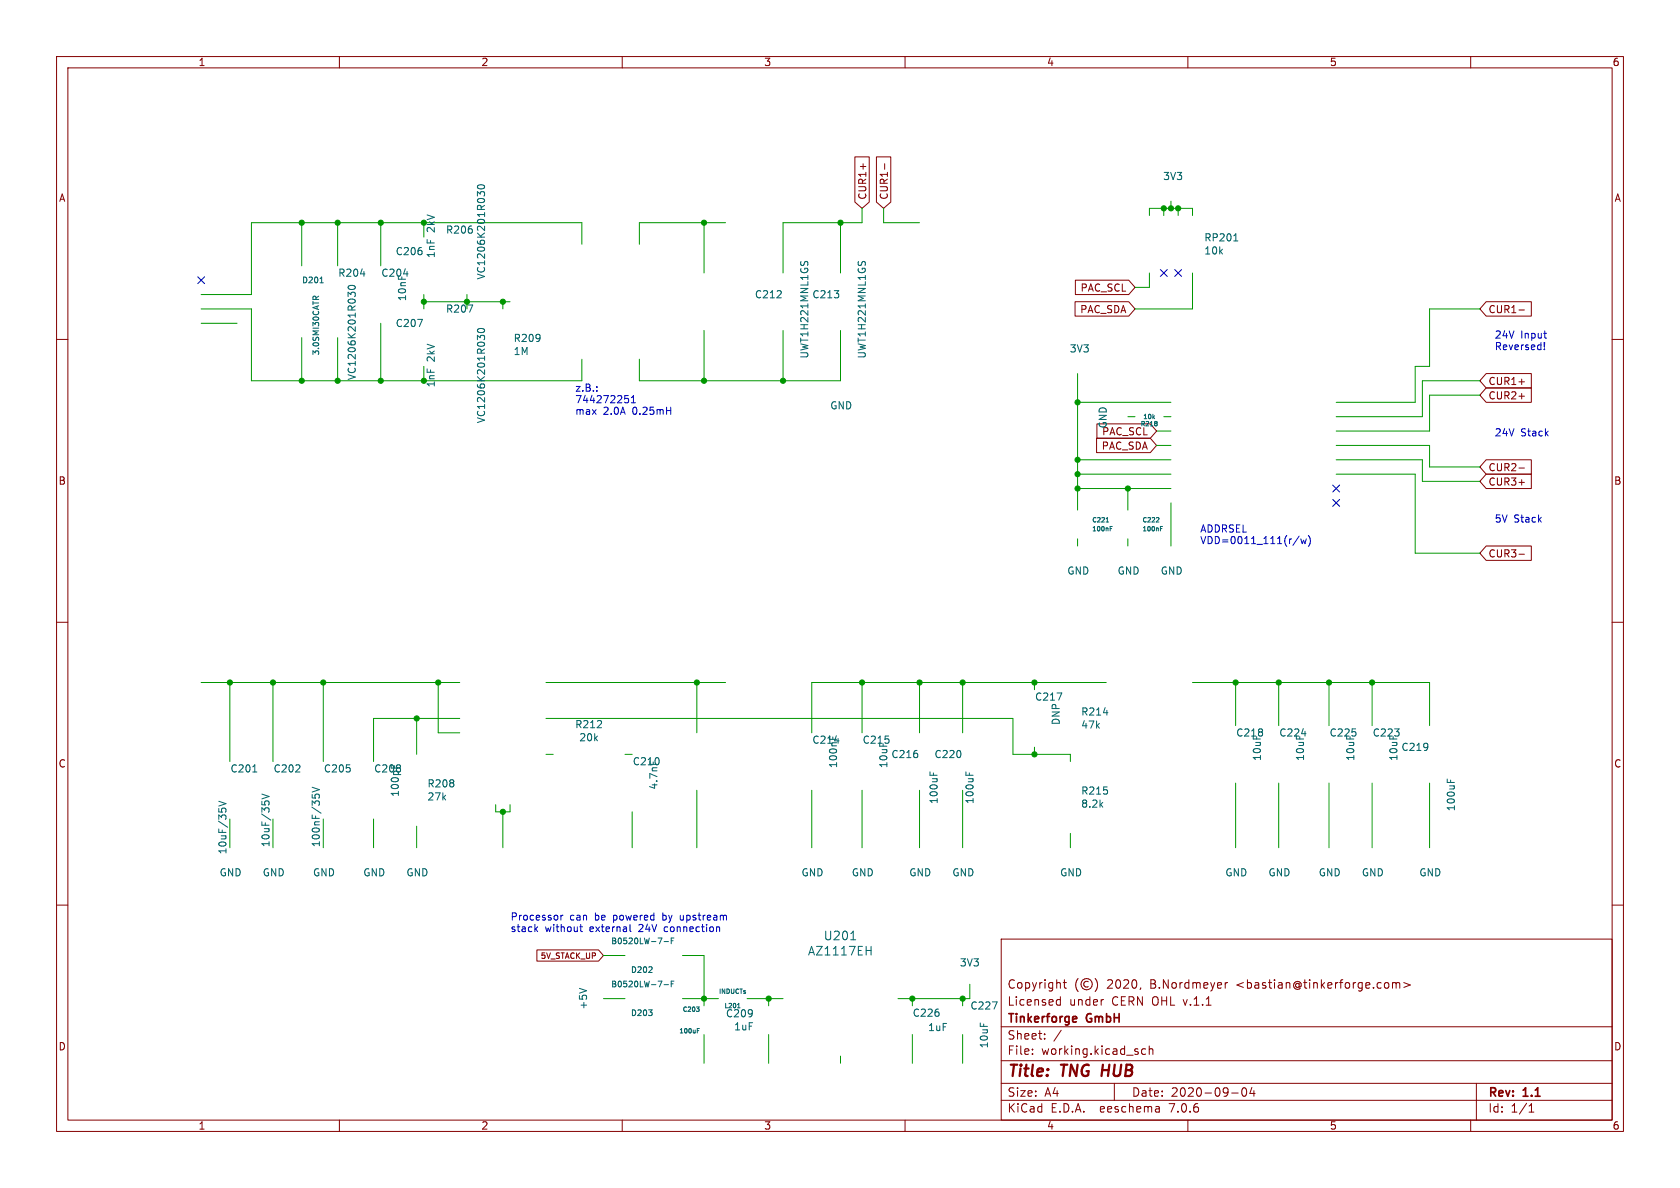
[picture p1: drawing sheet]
<svg xmlns="http://www.w3.org/2000/svg" width="297mm" height="210mm" viewBox="0 0 297 210" stroke-linecap="round" stroke-linejoin="round" font-family="sans-serif">
<g fill="none" stroke="#840000" stroke-width=".18">
<path d="M10 10h277v190h-277zM12 12h273v186h-273zM60 10v2M110 10v2M160 10v2M210 10v2M260 10v2M151.1 27.7h2.6v8l-1.3 1.1-1.3-1.1zM152.6 29v.9M154.9 27.7h2.6v8l-1.3 1.1-1.3-1.1zM156.4 29v.9M10 60h2"/>
<path d="M190.1 53.3h9.4l1.2 1.3-1.2 1.3h-9.4zM190.1 49.5h9.4l1.2 1.3-1.2 1.3h-9.4zM262.7 53.3h8v2.6h-8l-1.1-1.3zM268.5 54.8h1M285 60h2M193.9 77.5h9.5l1.1 1.2-1.1 1.3h-9.5zM193.9 74.9h9.5l1.1 1.3-1.1 1.3h-9.5zM262.7 66h8v2.6h-8l-1.1-1.3zM262.7 68.6h8v2.5h-8l-1.1-1.2zM268.5 67.5h1M268.5 70h1M262.7 83.8h8v2.6h-8l-1.1-1.3z"/>
<path d="M262.7 96.5h8v2.6h-8l-1.1-1.3zM262.7 81.3h8v2.5h-8l-1.1-1.2zM268.5 85.3h1M268.5 98h1M268.5 82.7h1M10 110h2M285 110h2M10 160h2M285 160h2M94.9 167.9h10.9l.9 1-.9 1h-10.9zM177 166h108v32h-108zM186.9 177.6h.6"/>
<path d="M186.9 176.8h.6M187.5 176.2v1.5M188 173.7h.5M188.2 173.2v1.3l.3 .2M190.6 173a1.72 1.72 0 0 0 0 2.3M192.4 173.6a.52 .52 0 0 0-.8 .4 .52 .52 0 0 0 .8 .4M193.6 173a1.72 1.72 0 0 1 0 2.3M195 176.7h.1M201.7 174.6l-.2 .3M216.6 173.7v1M217 173.7l-.3 .1-.1 .2M245 173.7l.4 .1 .1 .2v.6l-.5 .1"/>
<path d="M246.2 173.8l.4-.1 .2 .2M246.2 173.7v1M246.8 173.9l.2-.2 .4 .1 .1 .9M246.8 173.9v.8M248.2 173.7l1.1 .4-1.1 .5M60 198v2M110 198v2M160 198v2M177 194.5h108M177 191.5h108M177 187.5h108M177 181.5h108"/>
<path d="M182.5 186.3v.1M182.5 185.5v.1M184.7 183.6v.1M184.7 182.8v.1M187.6 182.1l-1.3 2M197 191.5v3M202.5 185.5l-.4-.1-.3 .3v.4l.2 .2h.5M203.2 185.5l.2-.1 .3 .1 .1 .9M203.2 184.9v1.5M204.9 195.7l.1 .9M205 196.5l-.2 .1M205 196h-.2"/>
<path d="M210 198v2M217.7 193.2h1.2M219.7 192.4l.2-.1a.81 .81 0 0 1 .6 .6 .81 .81 0 0 1-.3 .8l-.2 .1a.81 .81 0 0 1-.3-1.4zM221.3 192.2l-.3 1.1h.9M221.7 192.8v1M260 198v2M261 191.5v6.5M270.3 196.6h.9M270.3 195.5l.4-.4v1.5"/>
<circle cx="192.1" cy="174" r="1"/>
</g>
<path d="M195 188.2l-.3 2" fill="none" stroke="#840000" stroke-width=".4"/>
<path d="M190.1 179.7l.2 .3-.7 .2M190.3 180.6l-.2 .1" fill="none" stroke="#840000" stroke-width=".3"/>
<g fill="none" stroke="#0000c2" stroke-width=".18">
<path d="M272.9 58.9h.5M273.3 59.8h.1M110.5 69.9h.6M110.6 70.4h.3l.2 .3v.4l-.5 .1M111.6 71.2h.7M111.6 70.3l.4-.4v1.3M273 60.6v.7M273 61.7v.1M273 60.5v.8M273.1 60.6l-.1 .7M229.7 94.8l-1.1 1.6M230 95.3l.2 .8 .3-.6 .2 .6 .2-.8"/>
<path d="M231.3 94.7a1.46 1.46 0 0 1 0 1.9M94.7 164.2l.3 .5M95 163.8l-.4 .5M99.2 161.8v.8M99.5 161.8l-.3 .2M102.5 163.8h.5M102.7 163.4v1.1l.3 .2M111.4 163.4v1.1l.2 .2M120.3 161.8v.7l.1 .1M126.9 163.8l.3 .2v.7"/>
</g>
<g fill="none" stroke="#009600" stroke-width=".18">
<path d="M53.3 39.4v7.6M59.7 39.4v7.6M67.3 39.4v7.6M74.9 39.4v2.5M124.5 39.4v8.9M128.3 39.4h-15.3v3.8M148.6 39.4v8.9M152.4 36.8v2.6h-14v8.9M156.2 36.8v2.6h6.4M203.2 38.1v-1.3h7.6v1.3M205.7 36.8v1.3M207 35.6v1.2"/>
<path d="M208.3 36.8v1.3M35.6 54.6h8.8v12.7h58.5v-3.8M35.6 57.2h6.3M53.3 59.7v7.6M59.7 59.7v7.6M67.3 57.2v10.1M74.9 53.3h15.3M74.9 52.1v2.5M82.5 52.1v2.5M88.9 53.3v1.3M102.9 43.2v-3.8h-58.5v12.7h-8.8M124.5 58.4v8.9"/>
<path d="M138.4 58.4v8.9M148.6 58.4v8.9h-35.6v-3.8M203.2 48.3v2.5h-2.5M210.8 48.3v6.3h-10.1M261.6 54.6h-8.9v10.2h-2.5v6.3h-14M74.9 64.8v2.5M190.5 71.1h16.5M190.5 66v24.2M199.4 73.7h1.3M204.5 76.2h2.5M204.5 78.7h2.5M205.7 73.7h1.3"/>
<path d="M236.2 78.7h16.5v3.9h8.9M261.6 67.3h-10.1v6.4h-15.3M261.6 69.9h-8.9v6.3h-16.5M190.5 83.8h16.5M190.5 86.4h16.5M190.5 81.3h16.5M190.5 95.3v1.2M199.4 86.4v3.8M199.4 95.3v1.2M207 88.9v7.6M236.2 83.8h14v14h11.4M236.2 81.3h15.3v3.8h10.1"/>
<path d="M35.6 120.7h45.7M40.6 120.7v13.9M48.3 120.7v13.9M57.1 120.7v13.9M73.7 127v6.4M77.5 120.7v8.8h3.8M81.3 127h-15.3v7.6M96.5 120.7h31.8M96.5 127h82.6v6.4h10.1v1.2M96.5 133.4h1.3M110.5 133.4h1.3M123.2 120.7v8.8"/>
<path d="M123.2 139.7v10.2M143.5 139.7v10.2M152.4 120.7v8.8M152.4 139.7v10.2M162.6 120.7v8.8M162.6 139.7v10.2M170.2 120.7v8.8M170.2 139.7v10.2M182.9 120.7v1.2M182.9 132.1v1.3M195.6 120.7h-52.1v8.8M210.8 120.7h41.9v7.6"/>
<path d="M218.4 120.7v7.6M218.4 138.4v11.5M226.1 120.7v7.6M226.1 138.4v11.5M234.9 120.7v7.6M234.9 138.4v11.5M242.6 120.7v7.6M242.6 138.4v11.5M252.7 138.4v11.5M40.6 144.8v5.1M48.3 144.8v5.1M57.1 144.8v5.1"/>
<path d="M66 144.8v5.1M73.7 146.1v3.8M87.6 142.2v1.3h2.6v-1.3M88.9 143.5v6.4M111.8 143.5v6.4M189.2 147.3v2.6M106.7 176.5h3.8M106.7 168.9h3.8M120.6 176.5h6.4M120.6 168.9h3.9v8.9M132.1 176.5h6.3M135.9 176.5v1.3"/>
<path d="M161.3 176.5v1.3M170.2 176.5v1.3M171.4 174v2.5h-12.7M124.5 182.9v5.1M135.9 182.9v5.1M148.6 186.7v1.3M161.3 182.9v5.1M170.2 182.9v5.1"/>
</g>
<path d="M35 48.9l1.2 1.2M36.2 48.9l-1.2 1.2M205.1 47.7l1.2 1.2M206.3 47.7l-1.2 1.2M207.7 47.7l1.2 1.2M208.9 47.7l-1.2 1.2M235.6 88.3l1.2 1.2M235.6 85.8l1.2 1.2M236.8 88.3l-1.2 1.2M236.8 85.8l-1.2 1.2" fill="none" stroke="#000084" stroke-width=".18"/>
<g fill="none" stroke="#006464" stroke-width=".18">
<path d="M84.5 32.8a.75 .75 0 0 1 1.2 .3 .72 .72 0 0 1-1.3-.1zM85.7 34.5v-.4l-.3-.2h-.4l-.1 .4-.5-.4v.8M55.3 52.9v-.4l.2-.1h.3l.1 .5M56.3 52.4l-.4 .3M56.6 50h.6M61.6 50.6a.75 .75 0 0 1 1.2 .3 .72 .72 0 0 1-1.3-.2zM62.8 52.3v-.4l-.2-.2h-.5l-.1 .4-.5-.4v.7M63.7 48.4h.8M71.4 48.4h.7M73.8 56.5h.9l-.6 1.2M82.7 53.9h.9l-.6 1.3M84.5 58.2a.75 .75 0 0 1 1.2 .3 .72 .72 0 0 1-1.3-.1z"/>
<path d="M85.7 59.9v-.4l-.3-.2h-.4l-.1 .4-.5-.4v.8M141.6 46.2l-.1 .5M142.2 46.5l.3-.3 .3 .3M151.8 46.2l-.1 .5M152.4 46.5l.2-.3 .4 .3M218.1 42.6h.7M204.4 74.5l.2 .1-.2 .2 .2 .3-.2 .2M195.5 92.3h.5M195.7 91.6l.1-.1v.8M196.3 93.4h.2M196.3 93.1h.3M204.7 91.5l.2 .1-.1 .2-.4 .5h.5"/>
<path d="M205.1 93.4h.3M205.1 93.1h.4M44.7 136.5h.7M55.2 139.2l1.3 .4-1.3 .4M164.4 136.4v.6M165 136.6v.4M170.8 136.4v.6M171.4 136.6v.4M186.9 122.5h.8l-.5 1.3M195.1 126h.8M230.1 129.7h.8M255.8 137.7v.6"/>
<path d="M256.5 137.9v.4M38.7 141.6l1.2 .5-1.2 .4M39.3 142.9h.5M46.3 140.4l1.3 .4-1.3 .4M46.9 141.6h.5M55.2 140.4v.6M55.7 140.6l.2-.2h.3l.3 .2M102.4 174.7l1.3 .4M114.7 178.5h.6l-.4 .4M114.7 171.9h.6M115.2 179v.4M115.2 171v.3"/>
<path d="M117.4 174.1h.8M117.4 166.4h.8M118.7 173.9h.3M118.7 166.3h.3M119.1 165.8h-.4v1M119.1 173.4h-.4v1.1M123.1 178h.5l-.3 .3M123.5 178.3v.5M130.5 177.5l.1-.1v.8M150.4 166.1h.9M153.1 168h.9M154 167.3v1.5"/>
<path d="M175.4 177.1h.9l-.6 1.3M123.3 182.2h.2M123.3 181.8h.3"/>
</g>
<g fill="#009600" stroke="#009600" stroke-width=".18">
<circle cx="170.2" cy="120.7" r=".46"/>
<circle cx="182.9" cy="120.7" r=".46"/>
<circle cx="218.4" cy="120.7" r=".46"/>
<circle cx="152.4" cy="120.7" r=".46"/>
<circle cx="162.6" cy="120.7" r=".46"/>
<circle cx="182.9" cy="133.4" r=".46"/>
<circle cx="199.4" cy="86.4" r=".46"/>
<circle cx="234.9" cy="120.7" r=".46"/>
<circle cx="226.1" cy="120.7" r=".46"/>
<circle cx="242.6" cy="120.7" r=".46"/>
<circle cx="190.5" cy="83.8" r=".46"/>
<circle cx="190.5" cy="86.4" r=".46"/>
<circle cx="205.7" cy="36.8" r=".46"/>
<circle cx="207" cy="36.8" r=".46"/>
<circle cx="190.5" cy="81.3" r=".46"/>
<circle cx="190.5" cy="71.1" r=".46"/>
<circle cx="208.3" cy="36.8" r=".46"/>
<circle cx="77.5" cy="120.7" r=".46"/>
<circle cx="57.1" cy="120.7" r=".46"/>
<circle cx="67.3" cy="67.3" r=".46"/>
<circle cx="74.9" cy="67.3" r=".46"/>
<circle cx="59.7" cy="67.3" r=".46"/>
<circle cx="73.7" cy="127" r=".46"/>
<circle cx="48.3" cy="120.7" r=".46"/>
<circle cx="40.6" cy="120.7" r=".46"/>
<circle cx="88.9" cy="143.5" r=".46"/>
<circle cx="123.2" cy="120.7" r=".46"/>
<circle cx="170.2" cy="176.5" r=".46"/>
<circle cx="124.5" cy="176.5" r=".46"/>
<circle cx="161.3" cy="176.5" r=".46"/>
<circle cx="138.4" cy="67.3" r=".46"/>
<circle cx="124.5" cy="67.3" r=".46"/>
<circle cx="148.6" cy="39.4" r=".46"/>
<circle cx="124.5" cy="39.4" r=".46"/>
<circle cx="67.3" cy="39.4" r=".46"/>
<circle cx="74.9" cy="39.4" r=".46"/>
<circle cx="59.7" cy="39.4" r=".46"/>
<circle cx="53.3" cy="39.4" r=".46"/>
<circle cx="53.3" cy="67.3" r=".46"/>
<circle cx="88.9" cy="53.3" r=".46"/>
<circle cx="74.9" cy="53.3" r=".46"/>
<circle cx="82.5" cy="53.3" r=".46"/>
<circle cx="135.9" cy="176.5" r=".46"/>
</g>
<g font-size="2.8" fill="#840000">
<text x="178" y="190.9">Title:</text>
<text x="187.7" y="190.9">TNG</text>
<text x="195.6" y="190.9">HUB</text>
</g>
<g font-size="2.1" fill="#006464">
<text x="145.5" y="166.4">U201</text>
<text x="142.7" y="169.1">AZ1117EH</text>
</g>
<g font-size="2.1" fill="#840000">
<text x="178" y="178">Licensed</text>
<text x="178" y="175">Copyright</text>
<text x="189" y="178">under</text>
<text x="195.7" y="175">2020,</text>
<text x="196.6" y="178">CERN OHL v.1.1</text>
<text x="203.5" y="175">B.Nordmeyer</text>
<text x="218.8" y="175">&lt;bastian@tinkerforge.com&gt;</text>
<text x="178" y="184">Sheet:</text>
<text x="178" y="181.2">Tinkerforge</text>
<text x="192.2" y="181.2">GmbH</text>
<text x="178" y="186.7">File:</text>
<text x="184.1" y="186.7">working.kicad_sch</text>
<text x="178" y="196.9">KiCad</text>
<text x="178" y="194.1">Size:</text>
<text x="184.7" y="194.1">A4</text>
<text x="185.7" y="196.9">E.D.A.</text>
<text x="194.6" y="196.9">eeschema</text>
<text x="200" y="194.1">Date:</text>
<text x="207" y="196.9">7.0.6</text>
<text x="207" y="194.1">2020-09-04</text>
<text x="263" y="194.3">Rev:</text>
<text x="263" y="196.9">Id:</text>
<text x="267.1" y="196.9">1/1</text>
<text x="269.4" y="194.3">1.1</text>
</g>
<g font-size="1.8" fill="#840000">
<text x="35" y="11.9">1</text>
<text x="85" y="11.9">2</text>
<text x="135" y="11.9">3</text>
<text x="185" y="11.9">4</text>
<text x="235" y="11.9">5</text>
<text x="285" y="11.9">6</text>
<text x="10.3" y="35.9">A</text>
<text x="153.4" y="35.4" transform="rotate(-90 153.4 35.4)">CUR1+</text>
<text x="157.2" y="35.4" transform="rotate(-90 157.2 35.4)">CUR1-</text>
<text x="285.3" y="35.9">A</text>
<text x="190.9" y="51.8">PAC_SCL</text>
<text x="190.9" y="55.6">PAC_SDA</text>
<text x="263.1" y="55.6">CUR1-</text>
<text x="263.1" y="68.3">CUR1+</text>
<text x="263.1" y="70.8">CUR2+</text>
<text x="194.7" y="77.2">PAC_SCL</text>
<text x="194.7" y="79.7">PAC_SDA</text>
<text x="263.1" y="83.5">CUR2-</text>
<text x="10.3" y="85.9">B</text>
<text x="263.1" y="86">CUR3+</text>
<text x="285.3" y="85.9">B</text>
<text x="263.1" y="98.7">CUR3-</text>
<text x="10.3" y="135.9">C</text>
<text x="285.3" y="135.9">C</text>
<text x="10.3" y="185.9">D</text>
<text x="285.3" y="185.9">D</text>
<text x="35" y="199.9">1</text>
<text x="85" y="199.9">2</text>
<text x="135" y="199.9">3</text>
<text x="185" y="199.9">4</text>
<text x="235" y="199.9">5</text>
<text x="285" y="199.9">6</text>
</g>
<g font-size="1.8" fill="#006464">
<text x="205.5" y="32">3V3</text>
<text x="77.1" y="41.1" transform="rotate(-90 77.1 41.1)">2kV</text>
<text x="78.7" y="41.5">R206</text>
<text x="69.9" y="45.3">C206</text>
<text x="77.1" y="45.7" transform="rotate(-90 77.1 45.7)">1nF</text>
<text x="212.8" y="42.9">RP201</text>
<text x="212.8" y="45.2">10k</text>
<text x="59.7" y="49.1">R204</text>
<text x="67.3" y="49.1">C204</text>
<text x="72" y="53.3" transform="rotate(-90 72 53.3)">10nF</text>
<text x="86" y="49.5" transform="rotate(-90 86 49.5)">VC1206K201R030</text>
<text x="133.4" y="52.9">C212</text>
<text x="143.5" y="52.9">C213</text>
<text x="69.9" y="58">C207</text>
<text x="78.7" y="55.5">R207</text>
<text x="77.1" y="64" transform="rotate(-90 77.1 64)">2kV</text>
<text x="90.7" y="60.7">R209</text>
<text x="90.7" y="63">1M</text>
<text x="143.1" y="63.5" transform="rotate(-90 143.1 63.5)">UWT1H221MNL1GS</text>
<text x="153.3" y="63.5" transform="rotate(-90 153.3 63.5)">UWT1H221MNL1GS</text>
<text x="189" y="62.5">3V3</text>
<text x="63.1" y="67.3" transform="rotate(-90 63.1 67.3)">VC1206K201R030</text>
<text x="77.1" y="68.6" transform="rotate(-90 77.1 68.6)">1nF</text>
<text x="86" y="74.9" transform="rotate(-90 86 74.9)">VC1206K201R030</text>
<text x="146.7" y="72.6">GND</text>
<text x="195.9" y="75.8" transform="rotate(-90 195.9 75.8)">GND</text>
<text x="188.6" y="101.8">GND</text>
<text x="197.5" y="101.8">GND</text>
<text x="205.1" y="101.8">GND</text>
<text x="182.9" y="124.1">C217</text>
<text x="101.6" y="128.9">R212</text>
<text x="102.3" y="131.2">20k</text>
<text x="143.5" y="131.7">C214</text>
<text x="152.4" y="131.7">C215</text>
<text x="187.6" y="128.3" transform="rotate(-90 187.6 128.3)">DNP</text>
<text x="191" y="126.7">R214</text>
<text x="191" y="129">47k</text>
<text x="218.4" y="130.4">C218</text>
<text x="226.1" y="130.4">C224</text>
<text x="235" y="130.4">C225</text>
<text x="242.6" y="130.4">C223</text>
<text x="40.6" y="136.8">C201</text>
<text x="48.3" y="136.8">C202</text>
<text x="57.2" y="136.8">C205</text>
<text x="66" y="136.8">C208</text>
<text x="111.8" y="135.5">C210</text>
<text x="148.2" y="135.9" transform="rotate(-90 148.2 135.9)">100nF</text>
<text x="157.1" y="135.9" transform="rotate(-90 157.1 135.9)">10uF</text>
<text x="157.5" y="134.2">C216</text>
<text x="165.1" y="134.2">C220</text>
<text x="223.1" y="134.6" transform="rotate(-90 223.1 134.6)">10uF</text>
<text x="230.7" y="134.6" transform="rotate(-90 230.7 134.6)">10uF</text>
<text x="239.6" y="134.6" transform="rotate(-90 239.6 134.6)">10uF</text>
<text x="247.2" y="134.6" transform="rotate(-90 247.2 134.6)">10uF</text>
<text x="247.7" y="132.9">C219</text>
<text x="70.7" y="141" transform="rotate(-90 70.7 141)">100pF</text>
<text x="75.5" y="139.4">R208</text>
<text x="75.5" y="141.7">27k</text>
<text x="116.4" y="139.7" transform="rotate(-90 116.4 139.7)">4.7nF</text>
<text x="166" y="142.2" transform="rotate(-90 166 142.2)">100uF</text>
<text x="172.3" y="142.2" transform="rotate(-90 172.3 142.2)">100uF</text>
<text x="191" y="140.7">R215</text>
<text x="191" y="143">8.2k</text>
<text x="257.4" y="143.5" transform="rotate(-90 257.4 143.5)">100uF</text>
<text x="47.9" y="149.9" transform="rotate(-90 47.9 149.9)">10uF/35V</text>
<text x="56.7" y="149.9" transform="rotate(-90 56.7 149.9)">100nF/35V</text>
<text x="38.7" y="155.1">GND</text>
<text x="40.2" y="151.1" transform="rotate(-90 40.2 151.1)">10uF/35V</text>
<text x="46.4" y="155.1">GND</text>
<text x="55.2" y="155.1">GND</text>
<text x="64.1" y="155.1">GND</text>
<text x="71.8" y="155.1">GND</text>
<text x="141.6" y="155.1">GND</text>
<text x="150.5" y="155.1">GND</text>
<text x="160.7" y="155.1">GND</text>
<text x="168.3" y="155.1">GND</text>
<text x="187.3" y="155.1">GND</text>
<text x="216.5" y="155.1">GND</text>
<text x="224.2" y="155.1">GND</text>
<text x="233" y="155.1">GND</text>
<text x="240.7" y="155.1">GND</text>
<text x="250.8" y="155.1">GND</text>
<text x="169.6" y="171">3V3</text>
<text x="104" y="178.6" transform="rotate(-90 104 178.6)">+5V</text>
<text x="161.3" y="179.9">C226</text>
<text x="171.5" y="178.7">C227</text>
<text x="128.2" y="180">C209</text>
<text x="129.7" y="182.3">1uF</text>
<text x="164" y="182.5">1uF</text>
<text x="174.9" y="185.4" transform="rotate(-90 174.9 185.4)">10uF</text>
</g>
<g font-size="1.8" fill="#0000c2">
<text x="264.2" y="59.9">24V</text>
<text x="268.8" y="59.9">Input</text>
<text x="264.2" y="62">Reversed!</text>
<text x="101.6" y="69.3">z.B.:</text>
<text x="101.6" y="71.4">744272251</text>
<text x="101.6" y="73.4">max</text>
<text x="106.6" y="73.4">2.0A</text>
<text x="111.9" y="73.4">0.25mH</text>
<text x="264.2" y="77.2">24V</text>
<text x="268.8" y="77.2">Stack</text>
<text x="212.1" y="94.2">ADDRSEL</text>
<text x="264.2" y="92.5">5V</text>
<text x="267.6" y="92.5">Stack</text>
<text x="212.1" y="96.3">VDD=0011_111(r/w)</text>
<text x="90.2" y="162.8">Processor</text>
<text x="90.2" y="164.9">stack</text>
<text x="96.4" y="164.9">without</text>
<text x="100.7" y="162.8">can</text>
<text x="104.4" y="164.9">external</text>
<text x="105.3" y="162.8">be</text>
<text x="108.7" y="162.8">powered</text>
<text x="113.2" y="164.9">24V</text>
<text x="117.6" y="162.8">by</text>
<text x="117.9" y="164.9">connection</text>
<text x="120.9" y="162.8">upstream</text>
</g>
<g font-size="1.4" fill="#006464">
<text x="53.3" y="50.3">D201</text>
<text x="56.6" y="62.9" transform="rotate(-90 56.6 62.9)">3.0SMI30CATR</text>
<text x="107.9" y="167.1">B0520LW-7-F</text>
<text x="111.4" y="172.2">D202</text>
<text x="107.9" y="174.7">B0520LW-7-F</text>
<text x="111.4" y="179.8">D203</text>
</g>
<text font-size="1.4" fill="#840000" x="95.4" y="169.7">5V_STACK_UP</text>
<g font-size="1.1" fill="#006464">
<text x="201.5" y="75.6">R218</text>
<text x="202" y="74.3">10k</text>
<text x="193" y="92.5">C221</text>
<text x="193" y="94.1">100nF</text>
<text x="201.8" y="92.5">C222</text>
<text x="201.8" y="94.1">100nF</text>
<text x="120.6" y="179.1">C203</text>
<text x="127" y="175.9">INDUCTs</text>
<text x="127.9" y="178.4">L201</text>
<text x="120" y="182.9">100uF</text>
</g>
</svg>
